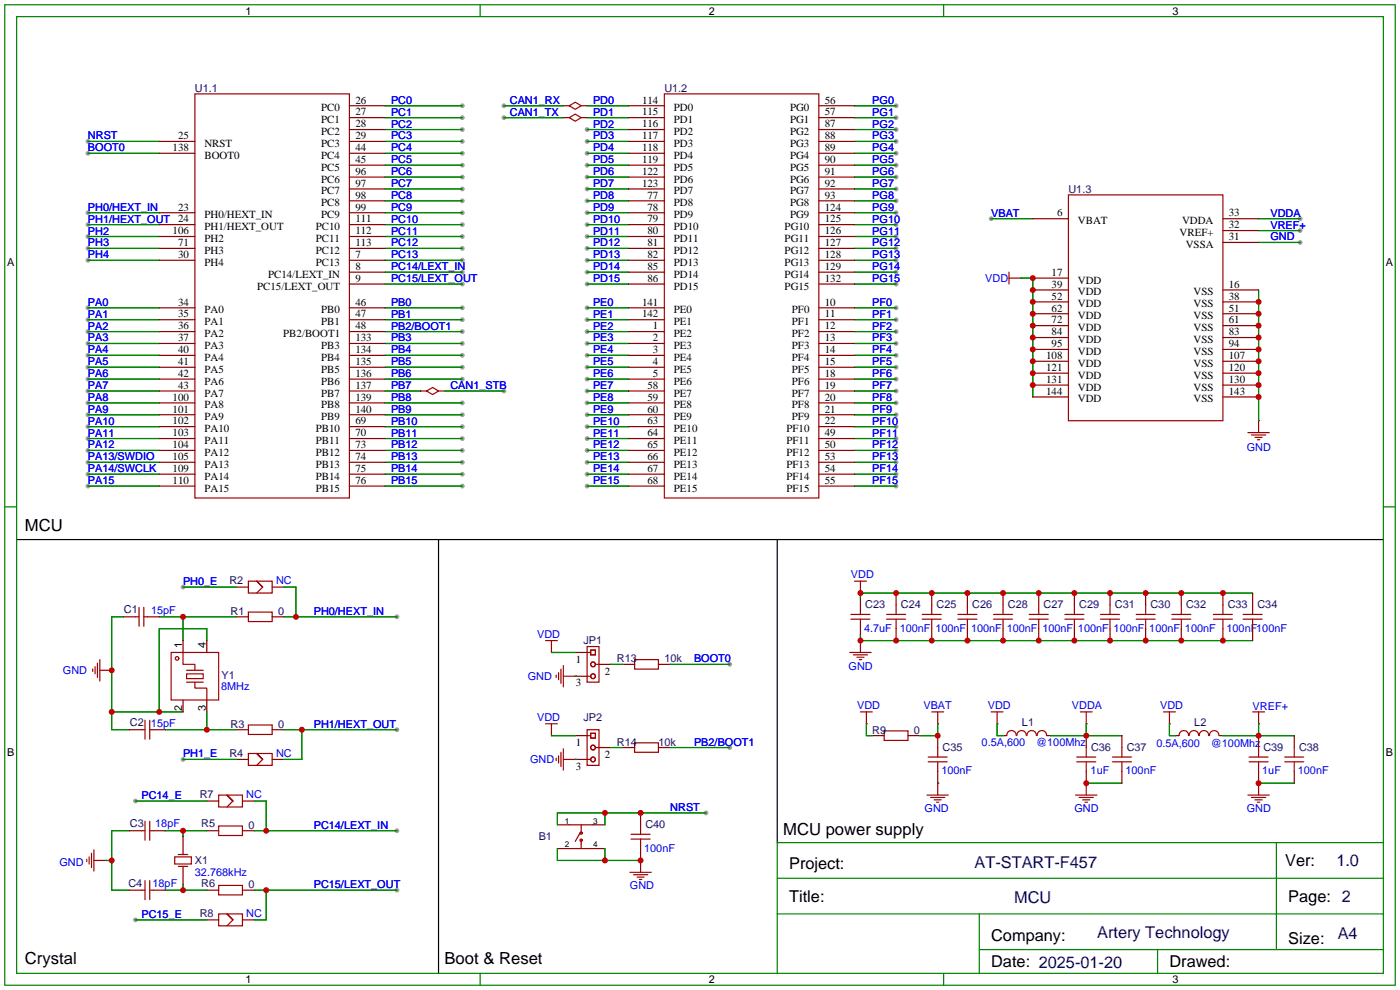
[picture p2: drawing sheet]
<svg xmlns="http://www.w3.org/2000/svg" width="299mm" height="212mm" viewBox="0 0 299 212" stroke-linecap="round" stroke-linejoin="round" font-family="sans-serif">
<g fill="#999">
<circle cx="18.8" cy="30.2" r=".51"/>
<circle cx="18.8" cy="32.8" r=".51"/>
<circle cx="18.8" cy="45.5" r=".51"/>
<circle cx="18.8" cy="48" r=".51"/>
<circle cx="18.8" cy="50.5" r=".51"/>
<circle cx="18.8" cy="53.1" r=".51"/>
<circle cx="18.8" cy="73.4" r=".51"/>
<circle cx="18.8" cy="70.9" r=".51"/>
<circle cx="18.8" cy="68.3" r=".51"/>
<circle cx="18.8" cy="65.8" r=".51"/>
<circle cx="18.8" cy="83.6" r=".51"/>
<circle cx="18.8" cy="81" r=".51"/>
<circle cx="18.8" cy="78.5" r=".51"/>
<circle cx="18.8" cy="75.9" r=".51"/>
<circle cx="18.8" cy="96.3" r=".51"/>
<circle cx="18.8" cy="98.8" r=".51"/>
<circle cx="18.8" cy="101.3" r=".51"/>
<circle cx="18.8" cy="103.9" r=".51"/>
<circle cx="18.8" cy="86.1" r=".51"/>
<circle cx="18.8" cy="88.6" r=".51"/>
<circle cx="18.8" cy="91.2" r=".51"/>
<circle cx="18.8" cy="93.7" r=".51"/>
<circle cx="98.8" cy="96.3" r=".51"/>
<circle cx="98.8" cy="98.8" r=".51"/>
<circle cx="98.8" cy="101.3" r=".51"/>
<circle cx="98.8" cy="103.9" r=".51"/>
<circle cx="98.8" cy="86.1" r=".51"/>
<circle cx="98.8" cy="88.6" r=".51"/>
<circle cx="98.8" cy="91.2" r=".51"/>
<circle cx="98.8" cy="93.7" r=".51"/>
<circle cx="98.8" cy="75.9" r=".51"/>
<circle cx="98.8" cy="78.5" r=".51"/>
<circle cx="98.8" cy="81" r=".51"/>
<circle cx="98.8" cy="65.8" r=".51"/>
<circle cx="98.8" cy="68.3" r=".51"/>
<circle cx="98.8" cy="70.9" r=".51"/>
<circle cx="98.8" cy="73.4" r=".51"/>
<circle cx="98.8" cy="53.1" r=".51"/>
<circle cx="98.8" cy="55.6" r=".51"/>
<circle cx="98.8" cy="58.2" r=".51"/>
<circle cx="98.8" cy="60.7" r=".51"/>
<circle cx="98.8" cy="42.9" r=".51"/>
<circle cx="98.8" cy="45.5" r=".51"/>
<circle cx="98.8" cy="48" r=".51"/>
<circle cx="98.8" cy="50.5" r=".51"/>
<circle cx="98.8" cy="32.8" r=".51"/>
<circle cx="98.8" cy="35.3" r=".51"/>
<circle cx="98.8" cy="37.8" r=".51"/>
<circle cx="98.8" cy="40.4" r=".51"/>
<circle cx="98.8" cy="22.6" r=".51"/>
<circle cx="98.8" cy="25.1" r=".51"/>
<circle cx="98.8" cy="27.7" r=".51"/>
<circle cx="98.8" cy="30.2" r=".51"/>
<circle cx="125.5" cy="32.8" r=".51"/>
<circle cx="125.5" cy="35.3" r=".51"/>
<circle cx="125.5" cy="37.8" r=".51"/>
<circle cx="125.5" cy="40.4" r=".51"/>
<circle cx="125.5" cy="27.7" r=".51"/>
<circle cx="125.5" cy="30.2" r=".51"/>
<circle cx="125.5" cy="53.1" r=".51"/>
<circle cx="125.5" cy="55.6" r=".51"/>
<circle cx="125.5" cy="58.2" r=".51"/>
<circle cx="125.5" cy="60.7" r=".51"/>
<circle cx="125.5" cy="42.9" r=".51"/>
<circle cx="125.5" cy="45.5" r=".51"/>
<circle cx="125.5" cy="48" r=".51"/>
<circle cx="125.5" cy="50.5" r=".51"/>
<circle cx="125.5" cy="75.9" r=".51"/>
<circle cx="125.5" cy="78.5" r=".51"/>
<circle cx="125.5" cy="81" r=".51"/>
<circle cx="125.5" cy="83.6" r=".51"/>
<circle cx="125.5" cy="65.8" r=".51"/>
<circle cx="125.5" cy="68.3" r=".51"/>
<circle cx="125.5" cy="70.9" r=".51"/>
<circle cx="125.5" cy="73.4" r=".51"/>
<circle cx="125.5" cy="96.3" r=".51"/>
<circle cx="125.5" cy="98.8" r=".51"/>
<circle cx="125.5" cy="101.3" r=".51"/>
<circle cx="125.5" cy="103.9" r=".51"/>
<circle cx="125.5" cy="86.1" r=".51"/>
<circle cx="125.5" cy="88.6" r=".51"/>
<circle cx="125.5" cy="91.2" r=".51"/>
<circle cx="125.5" cy="93.7" r=".51"/>
<circle cx="191.5" cy="50.5" r=".51"/>
<circle cx="191.5" cy="48" r=".51"/>
<circle cx="191.5" cy="45.5" r=".51"/>
<circle cx="191.5" cy="42.9" r=".51"/>
<circle cx="191.5" cy="60.7" r=".51"/>
<circle cx="191.5" cy="58.2" r=".51"/>
<circle cx="191.5" cy="55.6" r=".51"/>
<circle cx="191.5" cy="53.1" r=".51"/>
<circle cx="191.5" cy="30.2" r=".51"/>
<circle cx="191.5" cy="27.7" r=".51"/>
<circle cx="191.5" cy="25.1" r=".51"/>
<circle cx="191.5" cy="22.6" r=".51"/>
<circle cx="191.5" cy="40.4" r=".51"/>
<circle cx="191.5" cy="37.8" r=".51"/>
<circle cx="191.5" cy="35.3" r=".51"/>
<circle cx="191.5" cy="32.8" r=".51"/>
<circle cx="191.5" cy="93.7" r=".51"/>
<circle cx="191.5" cy="91.2" r=".51"/>
<circle cx="191.5" cy="88.6" r=".51"/>
<circle cx="191.5" cy="86.1" r=".51"/>
<circle cx="191.5" cy="103.9" r=".51"/>
<circle cx="191.5" cy="101.3" r=".51"/>
<circle cx="191.5" cy="98.8" r=".51"/>
<circle cx="191.5" cy="96.3" r=".51"/>
<circle cx="191.5" cy="73.4" r=".51"/>
<circle cx="191.5" cy="70.9" r=".51"/>
<circle cx="191.5" cy="68.3" r=".51"/>
<circle cx="191.5" cy="65.8" r=".51"/>
<circle cx="191.5" cy="83.6" r=".51"/>
<circle cx="191.5" cy="81" r=".51"/>
<circle cx="191.5" cy="78.5" r=".51"/>
<circle cx="191.5" cy="75.9" r=".51"/>
<circle cx="211.8" cy="46.7" r=".51"/>
<circle cx="277.9" cy="51.8" r=".51"/>
<circle cx="277.9" cy="49.3" r=".51"/>
<circle cx="277.9" cy="46.7" r=".51"/>
<circle cx="84.8" cy="131.8" r=".51"/>
<circle cx="84.8" cy="156" r=".51"/>
<circle cx="39.1" cy="125.5" r=".51"/>
<circle cx="39.1" cy="162.3" r=".51"/>
<circle cx="84.8" cy="177.5" r=".51"/>
<circle cx="84.8" cy="190.2" r=".51"/>
<circle cx="29" cy="171.2" r=".51"/>
<circle cx="29" cy="196.6" r=".51"/>
<circle cx="156" cy="142" r=".51"/>
<circle cx="156" cy="159.8" r=".51"/>
<circle cx="150.9" cy="173.7" r=".51"/>
<circle cx="18.8" cy="55.6" r=".51"/>
<circle cx="107.7" cy="83.6" r=".51"/>
<circle cx="107.7" cy="22.6" r=".51"/>
<circle cx="107.7" cy="25.1" r=".51"/>
</g>
<g fill="none" stroke="#a10000" stroke-width=".25">
<path d="M41.7 20.1h33v86.3h-33zM121.7 22.6l1.2-.8 1.3 .8-1.3 .8zM121.7 25.1l1.2-.7 1.3 .7-1.3 .8zM142 20.1h33v86.3h-33zM215.6 59.4h2.6M215.6 58.2v2.5M228.3 41.7h33.1v48.2h-33.1zM91.2 83.6l1.3-.8 1.2 .8-1.2 .7zM266.7 92.5h4.6M267.5 93h3M268.2 93.5h1.5M268.7 94h.5"/>
<path d="M269 89.9v2.6M29 131.8h.7M29.7 129.8v4.1M30.7 129.8v4.1M30.7 131.8h.8M36.6 139.4h10.1v10.2h-10.1zM39.1 139.4v2.6h2.6v1.3M53.1 124.2h5.1v2.5h-5.1zM53.1 130.8h5.1v2h-5.1zM56.1 125.5l-1.2-1.3 1.2 1.3M56.1 125.5l-1.2 1.2M116.6 136.9h2.5"/>
<path d="M117.9 136.9v2.5M125.5 138.2h2.5v7.6h-2.5zM125.5 139.4h.7M126.2 138.9h1.1v1.1h-1.1zM181.6 139.4h4.6M181.9 131.3h4M181.9 132.3h4M182.4 140h3M182.6 124.2h2.6M183.9 124.2v2.5M183.9 130.6v.7M183.9 132.3v.8"/>
<path d="M183.9 136.9v2.5M189.5 131.3h4M189.5 132.3h4M191.5 129.3v2M191.5 132.3v2.1M197.1 131.3h4.1M197.1 132.3h4.1M199.1 129.3v2M199.1 132.3v2.1M204.7 131.3h4.1M204.7 132.3h4.1M206.8 129.3v2"/>
<path d="M206.8 132.3v2.1M212.3 131.3h4.1M212.3 132.3h4.1M214.4 129.3v2M214.4 132.3v2.1M220 131.3h4M220 132.3h4M222 129.3v2M222 132.3v2.1M227.6 131.3h4M227.6 132.3h4M229.6 129.3v2"/>
<path d="M229.6 132.3v2.1M235.2 131.3h4.1M235.2 132.3h4.1M237.2 129.3v2M237.2 132.3v2.1M242.8 131.3h4.1M242.8 132.3h4.1M244.9 129.3v2M244.9 132.3v2.1M250.4 131.3h4.1M250.4 132.3h4.1M252.5 129.3v2"/>
<path d="M252.5 132.3v2.1M259.3 131.3h4.1M259.3 132.3h4.1M261.4 129.3v2M261.4 132.3v2.1M265.7 131.3h4M265.7 132.3h4M267.7 129.3v2M267.7 132.3v2.1M19.8 143v.5M20.3 142.5v1.5M20.8 141.7v3.1"/>
<path d="M21.3 143.3h2.6M21.3 141v4.5M30.2 156h.8M31 153.9v4.1M32 153.9v4.1M32 156h.8M39.9 144h3.5v1h-3.5zM39.9 143.3h3.5M39.9 145.8h3.5M41.7 145.8v1.3h2.5v2.5M53.1 154.9h5.1v2.1h-5.1zM116.6 154.7h2.5"/>
<path d="M117.9 154.7v2.5M118.9 144.3v.5M119.4 143.8v1.5M119.9 143v3.1M120.4 144.5h2.5M120.4 142.2v4.6M125.5 156h2.5v7.6h-2.5zM125.5 144.5h.7M125.5 157.2h.7M126.2 156.7h1.1v1h-1.1zM127.3 142h.7M127.3 159.8h.7"/>
<path d="M135.6 158.8h5.1v2h-5.1zM135.6 141h5.1v2h-5.1zM183.1 140.5h1.6M183.6 141h.5M183.9 152.1h2.5M185.2 152.1v2.6M189 156.2h5.1v2h-5.1zM199.1 152.1h2.6M200.4 152.1v2.6M200.4 159.8v2M211.8 152.1h2.6M213.1 152.1v2.6"/>
<path d="M215.2 157.2a1.01 1.01 0 0 1 1-1.1 1.01 1.01 0 0 1 1 1.1M217.3 157.2a1.01 1.01 0 0 1 1-1.1 1.01 1.01 0 0 1 1 1.1M219.5 157.2a1.01 1.01 0 0 1 1-1.1 1.01 1.01 0 0 1 1 1.1M221.7 157.2a1.01 1.01 0 0 1 1-1.1 1.01 1.01 0 0 1 1 1.1M230.9 152.1h2.5M232.2 152.1v2.6M232.2 159.8v2M239.8 159.8v2M248.7 152.1h2.5M249.9 152.1v2.6M252 157.2a1.01 1.01 0 0 1 1-1.1 1.01 1.01 0 0 1 1 1.1M254.2 157.2a1.01 1.01 0 0 1 1-1.1 1.01 1.01 0 0 1 1 1.1"/>
<path d="M256.3 157.2a1.01 1.01 0 0 1 1-1.1 1.01 1.01 0 0 1 1 1.1M258.5 157.2a1.01 1.01 0 0 1 1-1.1 1.01 1.01 0 0 1 1 1.1M267.7 152.1h2.6M269 152.1v2.6M269 159.8v2M276.6 159.8v2M30.2 177.5h.8M31 175.5v4.1M32 175.5v4.1M32 177.5h.8M46.7 176.5h5.1v2.1h-5.1zM46.7 169.9h5.1v2.6h-5.1z"/>
<path d="M49.8 171.2l-1.3-1.3 1.3 1.3M49.8 171.2l-1.3 1.3M53.1 161h5.1v2.6h-5.1zM56.1 162.3l-1.2-1.3 1.2 1.3M56.1 162.3l-1.2 1.3M118.9 162.1v.5M119.4 161.5v1.6M119.9 160.8v3M120.4 162.3h2.5M120.4 160v4.6M121.7 176.3h5M124 178.1l-1.1 1.7"/>
<path d="M124.2 176.3v1.8M124.2 179.6v1.8M125.5 162.3h.7M134.9 178.3h4M134.9 179.3h4M136.9 176.3v2M136.9 179.3v2.1M198.1 169.9h4.6M198.4 161.8h4M198.4 162.8h4M198.9 170.4h3M199.6 170.9h1.6"/>
<path d="M200.2 171.5h.5M200.4 162.8v2M200.4 167.4v2.5M229.9 169.9h4.5M230.1 161.8h4.1M230.1 162.8h4.1M230.6 170.4h3.1M231.4 170.9h1.5M231.9 171.5h.5M232.2 162.8v2M232.2 167.4v2.5M237.7 161.8h4.1"/>
<path d="M237.7 162.8h4.1M239.8 162.8v2M266.7 169.9h4.6M267 161.8h4M267 162.8h4M267.5 170.4h3M268.2 170.9h1.5M268.7 171.5h.5M269 162.8v2M269 167.4v2.5M274.6 161.8h4M274.6 162.8h4"/>
<path d="M276.6 162.8v2M18.5 183.6v.6M19 183.1v1.6M19.6 182.4v3M20.1 183.9h2.5M20.1 181.6v4.6M30.2 190.2h.8M31 188.2v4.1M32 188.2v4.1M32 190.2h.8M37.3 183.1h3.6v1.6h-3.6zM38.1 185.2h2"/>
<path d="M38.1 182.6h2M46.7 189.2h5.1v2.1h-5.1zM46.7 195.3h5.1v2.6h-5.1zM49.8 196.6l-1.3-1.3 1.3 1.3M49.8 196.6l-1.3 1.3M121.7 181.4h5M134.6 186.4h4.6M135.4 186.9h3M136.1 187.5h1.6M136.7 188h.5M136.9 183.9v2.5"/>
<circle cx="37.8" cy="140.7" r=".38"/>
<circle cx="126.7" cy="144.5" r=".51"/>
<circle cx="126.7" cy="142" r=".51"/>
<circle cx="126.7" cy="159.8" r=".51"/>
<circle cx="124.2" cy="178.1" r=".25"/>
<circle cx="124.2" cy="179.6" r=".25"/>
<circle cx="126.7" cy="162.3" r=".51"/>
</g>
<g fill="none" stroke="#870000" stroke-width=".25">
<path d="M34 30.2h7.7M34 32.8h7.7M74.7 22.6h7.6M74.7 25.1h7.6M74.7 27.7h7.6M74.7 30.2h7.6M74.7 32.8h7.6M74.7 35.3h7.6M74.7 37.8h7.6M120.4 22.6h1.3M120.4 25.1h1.3M124.2 22.6h1.3"/>
<path d="M124.2 25.1h1.3M134.4 22.6h7.6M134.4 25.1h7.6M134.4 27.7h7.6M134.4 30.2h7.6M134.4 32.8h7.6M134.4 35.3h7.6M134.4 37.8h7.6M175 22.6h7.6M175 25.1h7.6M175 27.7h7.6M175 30.2h7.6"/>
<path d="M175 32.8h7.6M175 35.3h7.6M175 37.8h7.6M34 55.6h7.7M34 45.5h7.7M34 48h7.7M34 50.5h7.7M34 53.1h7.7M74.7 55.6h7.6M74.7 58.2h7.6M74.7 45.5h7.6M74.7 42.9h7.6"/>
<path d="M74.7 40.4h7.6M74.7 48h7.6M74.7 50.5h7.6M74.7 53.1h7.6M134.4 55.6h7.6M134.4 58.2h7.6M134.4 45.5h7.6M134.4 42.9h7.6M134.4 40.4h7.6M134.4 48h7.6M134.4 50.5h7.6M134.4 53.1h7.6"/>
<path d="M175 55.6h7.6M175 58.2h7.6M175 45.5h7.6M175 42.9h7.6M175 40.4h7.6M175 48h7.6M175 50.5h7.6M175 53.1h7.6M218.2 59.4h.1M220.7 46.7h7.6M220.7 59.4h7.6M261.4 46.7h7.6"/>
<path d="M261.4 49.3h7.6M261.4 51.8h7.6M34 65.8h7.7M34 68.3h7.7M34 70.9h7.7M34 73.4h7.7M34 75.9h7.7M34 78.5h7.7M74.7 60.7h7.6M74.7 65.8h7.6M74.7 68.3h7.6M74.7 70.9h7.6"/>
<path d="M74.7 73.4h7.6M74.7 75.9h7.6M74.7 78.5h7.6M134.4 60.7h7.6M134.4 65.8h7.6M134.4 68.3h7.6M134.4 70.9h7.6M134.4 73.4h7.6M134.4 75.9h7.6M134.4 78.5h7.6M175 60.7h7.6M175 65.8h7.6"/>
<path d="M175 68.3h7.6M175 70.9h7.6M175 73.4h7.6M175 75.9h7.6M175 78.5h7.6M220.7 79.8h7.6M220.7 77.2h7.6M220.7 74.7h7.6M220.7 72.1h7.6M220.7 69.6h7.6M220.7 67.1h7.6M220.7 64.5h7.6"/>
<path d="M220.7 62h7.6M261.4 79.8h7.6M261.4 77.2h7.6M261.4 74.7h7.6M261.4 72.1h7.6M261.4 69.6h7.6M261.4 67.1h7.6M261.4 64.5h7.6M261.4 62h7.6M34 81h7.7M34 83.6h7.7M34 91.2h7.7"/>
<path d="M34 93.7h7.7M34 98.8h7.7M34 96.3h7.7M34 88.6h7.7M34 86.1h7.7M74.7 81h7.6M74.7 83.6h7.6M74.7 91.2h7.6M74.7 93.7h7.6M74.7 98.8h7.6M74.7 96.3h7.6M74.7 88.6h7.6"/>
<path d="M74.7 86.1h7.6M89.9 83.6h1.3M93.7 83.6h1.3M134.4 81h7.6M134.4 83.6h7.6M134.4 91.2h7.6M134.4 93.7h7.6M134.4 98.8h7.6M134.4 96.3h7.6M134.4 88.6h7.6M134.4 86.1h7.6M175 81h7.6"/>
<path d="M175 83.6h7.6M175 91.2h7.6M175 93.7h7.6M175 98.8h7.6M175 96.3h7.6M175 88.6h7.6M175 86.1h7.6M220.7 84.8h7.6M220.7 82.3h7.6M261.4 84.8h7.6M261.4 82.3h7.6M269 89.9h.1"/>
<path d="M34 103.9h7.7M34 101.3h7.7M74.7 103.9h7.6M74.7 101.3h7.6M134.4 103.9h7.6M134.4 101.3h7.6M175 103.9h7.6M175 101.3h7.6M26.4 131.8h2.6M31.5 131.8h2.5M39.1 136.9v2.5M44.2 136.9v2.5"/>
<path d="M50.5 125.5h2.6M50.5 131.8h2.6M58.2 125.5h2.5M58.2 131.8h2.5M117.9 139.4h.1M122.9 139.4h2.6M183.9 126.7h.1M183.9 136.9h.1M183.9 128v2.6M183.9 133.1v2.5M191.5 126.7v2.6M191.5 134.4v2.5"/>
<path d="M199.1 126.7v2.6M199.1 134.4v2.5M206.8 126.7v2.6M206.8 134.4v2.5M214.4 126.7v2.6M214.4 134.4v2.5M222 126.7v2.6M222 134.4v2.5M229.6 126.7v2.6M229.6 134.4v2.5M237.2 126.7v2.6M237.2 134.4v2.5"/>
<path d="M244.9 126.7v2.6M244.9 134.4v2.5M252.5 126.7v2.6M252.5 134.4v2.5M261.4 126.7v2.6M261.4 134.4v2.5M267.7 126.7v2.6M267.7 134.4v2.5M23.9 143.3h.1M27.7 156h2.5M32.8 156h2.5M39.1 149.6v2.5"/>
<path d="M44.2 149.6v2.5M50.5 156h2.6M58.2 156h2.5M117.9 157.2h.1M122.9 144.5h.1M122.9 144.5h2.6M122.9 157.2h2.6M128 142h2.6M128 159.8h2.6M133.1 142h2.5M133.1 159.8h2.5M140.7 142h2.6"/>
<path d="M140.7 159.8h2.6M185.2 154.7h.1M186.4 157.2h2.6M194.1 157.2h2.5M200.4 154.7h.1M200.4 157.2v2.6M213.1 154.7h.1M214.4 157.2h.7M223.8 157.2h.7M232.2 154.7h.1M232.2 157.2v2.6M239.8 157.2v2.6"/>
<path d="M249.9 154.7h.1M251.2 157.2h.8M260.6 157.2h.8M269 154.7h.1M269 157.2v2.6M276.6 157.2v2.6M27.7 177.5h2.5M32.8 177.5h2.5M39.1 178.8v3.8M44.2 177.5h2.5M44.2 171.2h2.5M50.5 162.3h2.6"/>
<path d="M51.8 177.5h2.6M51.8 171.2h2.6M58.2 162.3h2.5M119.1 176.3h2.6M122.9 162.3h.1M122.9 162.3h2.6M126.7 176.3h2.6M136.9 173.7v2.6M200.4 167.4h.1M200.4 164.8v2.6M232.2 167.4h.1M232.2 164.8v2.6"/>
<path d="M239.8 164.8v2.6M269 167.4h.1M269 164.8v2.6M276.6 164.8v2.6M22.6 183.9h.1M27.7 190.2h2.5M32.8 190.2h2.5M39.1 185.2v3.8M44.2 190.2h2.5M44.2 196.6h2.5M51.8 190.2h2.6M51.8 196.6h2.6"/>
<path d="M119.1 181.4h2.6M126.7 181.4h2.6M136.9 183.9h.1M136.9 181.4v2.5"/>
</g>
<path d="M3.6 115.3h292.1M93.7 115.3v92.7M166.1 115.3v64.8" fill="none" stroke="#000" stroke-width=".25"/>
<g fill="none" stroke="#008700" stroke-width=".25">
<path d="M18.8 30.2h15.2M18.8 32.8h15.2M82.3 30.2h16.5M82.3 32.8h16.5M82.3 35.3h16.5M82.3 37.8h16.5M82.3 22.6h16.5M82.3 25.1h16.5M82.3 27.7h16.5M107.7 22.6h12.7M107.7 25.1h12.7M125.5 30.2h8.9"/>
<path d="M125.5 32.8h8.9M125.5 35.3h8.9M125.5 37.8h8.9M125.5 22.6h8.9M125.5 25.1h8.9M125.5 27.7h8.9M182.6 30.2h8.9M182.6 32.8h8.9M182.6 35.3h8.9M182.6 37.8h8.9M182.6 22.6h8.9M182.6 25.1h8.9"/>
<path d="M182.6 27.7h8.9M18.8 45.5h15.2M18.8 48h15.2M18.8 50.5h15.2M18.8 53.1h15.2M18.8 55.6h15.2M82.3 45.5h16.5M82.3 48h16.5M82.3 50.5h16.5M82.3 53.1h16.5M82.3 55.6h16.5M82.3 58.2h16.5"/>
<path d="M82.3 42.9h16.5M82.3 40.4h16.5M125.5 45.5h8.9M125.5 48h8.9M125.5 50.5h8.9M125.5 53.1h8.9M125.5 55.6h8.9M125.5 58.2h8.9M125.5 42.9h8.9M125.5 40.4h8.9M182.6 45.5h8.9M182.6 48h8.9"/>
<path d="M182.6 50.5h8.9M182.6 53.1h8.9M182.6 55.6h8.9M182.6 58.2h8.9M182.6 42.9h8.9M182.6 40.4h8.9M211.8 46.7h8.9M218.2 59.4h2.5v25.4M269 46.7h8.9M269 51.8h8.9M269 49.3h8.9M18.8 73.4h15.2"/>
<path d="M18.8 70.9h15.2M18.8 68.3h15.2M18.8 65.8h15.2M18.8 78.5h15.2M18.8 75.9h15.2M82.3 73.4h16.5M82.3 70.9h16.5M82.3 68.3h16.5M82.3 65.8h16.5M82.3 78.5h16.5M82.3 75.9h16.5M82.3 60.7h16.5"/>
<path d="M125.5 73.4h8.9M125.5 70.9h8.9M125.5 68.3h8.9M125.5 65.8h8.9M125.5 78.5h8.9M125.5 75.9h8.9M125.5 60.7h8.9M182.6 73.4h8.9M182.6 70.9h8.9M182.6 68.3h8.9M182.6 65.8h8.9M182.6 78.5h8.9"/>
<path d="M182.6 75.9h8.9M182.6 60.7h8.9M269 62v27.9M18.8 83.6h15.2M18.8 81h15.2M18.8 96.3h15.2M18.8 98.8h15.2M18.8 86.1h15.2M18.8 88.6h15.2M18.8 91.2h15.2M18.8 93.7h15.2M82.3 83.6h7.6"/>
<path d="M82.3 81h16.5M82.3 96.3h16.5M82.3 98.8h16.5M82.3 86.1h16.5M82.3 88.6h16.5M82.3 91.2h16.5M82.3 93.7h16.5M95 83.6h12.7M125.5 83.6h8.9M125.5 81h8.9M125.5 96.3h8.9M125.5 98.8h8.9"/>
<path d="M125.5 86.1h8.9M125.5 88.6h8.9M125.5 91.2h8.9M125.5 93.7h8.9M182.6 83.6h8.9M182.6 81h8.9M182.6 96.3h8.9M182.6 98.8h8.9M182.6 86.1h8.9M182.6 88.6h8.9M182.6 91.2h8.9M182.6 93.7h8.9"/>
<path d="M18.8 101.3h15.2M18.8 103.9h15.2M82.3 101.3h16.5M82.3 103.9h16.5M125.5 101.3h8.9M125.5 103.9h8.9M182.6 101.3h8.9M182.6 103.9h8.9M26.4 131.8h-2.5v24.2h3.8M34 131.8h16.5M39.1 131.8v5.1M39.1 125.5h11.4"/>
<path d="M44.2 136.9v-2.5h-10.2v17.7M60.7 131.8h24.1M60.7 125.5h2.5v6.3M117.9 139.4h5M183.9 135.6v1.3h83.8M267.7 126.7h-83.8v1.3M23.9 152.1h15.2M35.3 156h15.2M44.2 152.1v3.9M60.7 156h24.1M64.5 156v6.3h-3.8M117.9 157.2h5"/>
<path d="M122.9 144.5h.1M130.6 142h2.5M130.6 159.8h2.5M143.3 142h12.7M143.3 159.8h12.7M185.2 154.7v2.5h1.2M200.4 154.7v2.5h-3.8M213.1 154.7v2.5h1.3M224.5 157.2h15.3M232.2 154.7v2.5M249.9 154.7v2.5h1.3M261.4 157.2h15.2"/>
<path d="M269 154.7v2.5M27.7 177.5h-3.8v12.7h3.8M29 171.2h15.2M35.3 177.5h8.9M39.1 177.5v1.3M39.1 162.3h11.4M54.4 177.5h30.4M54.4 171.2h2.5v6.3M122.9 162.3h.1M129.3 173.7v2.6M150.9 173.7h-31.8v2.6M200.4 167.4h.1"/>
<path d="M232.2 167.4h7.6M269 167.4h7.6M22.6 183.9h1.3M29 196.6h15.2M35.3 190.2h8.9M39.1 189v1.2M54.4 190.2h30.4M56.9 190.2v6.4h-2.5M119.1 181.4v2.5h17.8M129.3 181.4v2.5"/>
</g>
<g fill="none" stroke="#008000" stroke-width=".25">
<path d="M1 1h297.2v209.6h-297.2zM3.6 3.6h292.1v204.4h-292.1zM102.6 1v2.6M201.7 1v2.6M1 108.3h2.6M295.7 108.3h2.5M209.3 195.3v12.7M272.8 180.1v22.8M295.7 195.3h-129.6v12.7M295.7 187.7h-129.6v7.6M295.7 180.1h-129.6v7.6M102.6 208v2.6"/>
<path d="M201.7 208v2.6M209.3 202.9h86.4M247.4 202.9v5.1"/>
</g>
<g fill="#c00">
<circle cx="183.9" cy="126.7" r=".63"/>
<circle cx="191.5" cy="126.7" r=".63"/>
<circle cx="199.1" cy="126.7" r=".63"/>
<circle cx="206.8" cy="126.7" r=".63"/>
<circle cx="214.4" cy="126.7" r=".63"/>
<circle cx="222" cy="126.7" r=".63"/>
<circle cx="229.6" cy="126.7" r=".63"/>
<circle cx="237.2" cy="126.7" r=".63"/>
<circle cx="244.9" cy="126.7" r=".63"/>
<circle cx="252.5" cy="126.7" r=".63"/>
<circle cx="261.4" cy="126.7" r=".63"/>
<circle cx="183.9" cy="136.9" r=".63"/>
<circle cx="191.5" cy="136.9" r=".63"/>
<circle cx="199.1" cy="136.9" r=".63"/>
<circle cx="206.8" cy="136.9" r=".63"/>
<circle cx="214.4" cy="136.9" r=".63"/>
<circle cx="222" cy="136.9" r=".63"/>
<circle cx="229.6" cy="136.9" r=".63"/>
<circle cx="237.2" cy="136.9" r=".63"/>
<circle cx="244.9" cy="136.9" r=".63"/>
<circle cx="252.5" cy="136.9" r=".63"/>
<circle cx="261.4" cy="136.9" r=".63"/>
<circle cx="220.7" cy="59.4" r=".63"/>
<circle cx="220.7" cy="62" r=".63"/>
<circle cx="220.7" cy="64.5" r=".63"/>
<circle cx="220.7" cy="67.1" r=".63"/>
<circle cx="220.7" cy="69.6" r=".63"/>
<circle cx="220.7" cy="72.1" r=".63"/>
<circle cx="220.7" cy="74.7" r=".63"/>
<circle cx="220.7" cy="77.2" r=".63"/>
<circle cx="220.7" cy="79.8" r=".63"/>
<circle cx="220.7" cy="82.3" r=".63"/>
<circle cx="269" cy="84.8" r=".63"/>
<circle cx="269" cy="82.3" r=".63"/>
<circle cx="269" cy="79.8" r=".63"/>
<circle cx="269" cy="77.2" r=".63"/>
<circle cx="269" cy="74.7" r=".63"/>
<circle cx="269" cy="72.1" r=".63"/>
<circle cx="269" cy="69.6" r=".63"/>
<circle cx="269" cy="67.1" r=".63"/>
<circle cx="269" cy="64.5" r=".63"/>
<circle cx="39.1" cy="131.8" r=".63"/>
<circle cx="44.2" cy="156" r=".63"/>
<circle cx="23.9" cy="143.3" r=".63"/>
<circle cx="23.9" cy="152.1" r=".63"/>
<circle cx="34" cy="152.1" r=".63"/>
<circle cx="63.2" cy="131.8" r=".63"/>
<circle cx="64.5" cy="156" r=".63"/>
<circle cx="39.1" cy="177.5" r=".63"/>
<circle cx="39.1" cy="190.2" r=".63"/>
<circle cx="23.9" cy="183.9" r=".63"/>
<circle cx="56.9" cy="177.5" r=".63"/>
<circle cx="56.9" cy="190.2" r=".63"/>
<circle cx="200.4" cy="157.2" r=".63"/>
<circle cx="232.2" cy="167.4" r=".63"/>
<circle cx="269" cy="167.4" r=".63"/>
<circle cx="129.3" cy="183.9" r=".63"/>
<circle cx="136.9" cy="183.9" r=".63"/>
<circle cx="136.9" cy="173.7" r=".63"/>
<circle cx="129.3" cy="173.7" r=".63"/>
<circle cx="232.2" cy="157.2" r=".63"/>
<circle cx="269" cy="157.2" r=".63"/>
</g>
<g font-size="3.6">
<text x="5.3" y="113.4">MCU</text>
<text x="167.4" y="178.4">MCU power supply</text>
<text x="5.3" y="206.1">Crystal</text>
<text x="95" y="206.1">Boot &amp; Reset</text>
</g>
<g font-size="3.5">
<text x="168.7" y="185.8">Project:</text>
<text x="274.7" y="185.2">Ver:</text>
<text x="168.7" y="192.8">Title:</text>
<text x="275.3" y="192.8">Page: 2</text>
<text x="211.8" y="201">Company:</text>
<text x="275.3" y="201.7">Size:</text>
<text x="211.8" y="206.8">Date: 2025-01-20</text>
<text x="249.9" y="206.8">Drawed:</text>
</g>
<g font-size="3.5" fill="#000080">
<text x="208.3" y="185.5">AT-START-F457</text>
<text x="285.6" y="185.2">1.0</text>
<text x="216.8" y="193">MCU</text>
<text x="234.5" y="200.4">Artery Technology</text>
<text x="285.9" y="200.7">A4</text>
</g>
<g font-size="2.3">
<text x="52.4" y="3.1">1</text>
<text x="151.5" y="3.1">2</text>
<text x="250.6" y="3.1">3</text>
<text x="68.7" y="23.8">PC0</text>
<text x="75.9" y="22.1">26</text>
<text x="137.2" y="22.1">114</text>
<text x="144" y="23.8">PD0</text>
<text x="168.9" y="23.8">PG0</text>
<text x="176.3" y="22.1">56</text>
<text x="38.1" y="29.7">25</text>
<text x="68.7" y="26.3">PC1</text>
<text x="68.7" y="28.9">PC2</text>
<text x="75.9" y="24.7">27</text>
<text x="75.9" y="27.2">28</text>
<text x="75.9" y="29.7">29</text>
<text x="137.2" y="24.7">115</text>
<text x="137.2" y="27.2">116</text>
<text x="137.2" y="29.7">117</text>
<text x="144" y="26.3">PD1</text>
<text x="144" y="28.9">PD2</text>
<text x="168.9" y="26.3">PG1</text>
<text x="168.9" y="28.9">PG2</text>
<text x="176.3" y="24.7">57</text>
<text x="176.3" y="27.2">87</text>
<text x="176.3" y="29.7">88</text>
<text x="36.9" y="32.3">138</text>
<text x="43.7" y="31.4">NRST</text>
<text x="43.7" y="33.9">BOOT0</text>
<text x="68.7" y="31.4">PC3</text>
<text x="68.7" y="33.9">PC4</text>
<text x="75.9" y="32.3">44</text>
<text x="75.9" y="34.8">45</text>
<text x="137.2" y="32.3">118</text>
<text x="137.2" y="34.8">119</text>
<text x="144" y="31.4">PD3</text>
<text x="144" y="33.9">PD4</text>
<text x="168.9" y="31.4">PG3</text>
<text x="168.9" y="33.9">PG4</text>
<text x="176.3" y="32.3">89</text>
<text x="176.3" y="34.8">90</text>
<text x="68.7" y="36.5">PC5</text>
<text x="68.7" y="41.6">PC7</text>
<text x="68.7" y="39">PC6</text>
<text x="75.9" y="39.9">97</text>
<text x="75.9" y="37.4">96</text>
<text x="137.2" y="37.4">122</text>
<text x="137.2" y="39.9">123</text>
<text x="144" y="36.5">PD5</text>
<text x="144" y="39">PD6</text>
<text x="144" y="41.6">PD7</text>
<text x="168.9" y="36.5">PG5</text>
<text x="168.9" y="39">PG6</text>
<text x="168.9" y="41.6">PG7</text>
<text x="176.3" y="37.4">91</text>
<text x="176.3" y="39.9">92</text>
<text x="38.1" y="45">23</text>
<text x="38.1" y="47.5">24</text>
<text x="43.7" y="46.6">PH0/HEXT_IN</text>
<text x="68.7" y="46.6">PC9</text>
<text x="68.7" y="44.1">PC8</text>
<text x="75.9" y="45">99</text>
<text x="75.9" y="42.4">98</text>
<text x="75.9" y="47.5">111</text>
<text x="138.4" y="47.5">79</text>
<text x="138.4" y="45">78</text>
<text x="138.4" y="42.4">77</text>
<text x="144" y="46.6">PD9</text>
<text x="144" y="44.1">PD8</text>
<text x="168.9" y="44.1">PG8</text>
<text x="168.9" y="46.6">PG9</text>
<text x="176.3" y="42.4">93</text>
<text x="176.3" y="45">124</text>
<text x="176.3" y="47.5">125</text>
<text x="225.9" y="46.3">6</text>
<text x="230.4" y="47.9">VBAT</text>
<text x="252.6" y="47.9">VDDA</text>
<text x="262.6" y="46.3">33</text>
<text x="36.9" y="50.1">106</text>
<text x="38.1" y="52.6">71</text>
<text x="43.7" y="49.2">PH1/HEXT_OUT</text>
<text x="43.7" y="51.7">PH2</text>
<text x="67.5" y="49.2">PC10</text>
<text x="67.5" y="51.7">PC11</text>
<text x="75.9" y="50.1">112</text>
<text x="75.9" y="52.6">113</text>
<text x="138.4" y="52.6">81</text>
<text x="138.4" y="50.1">80</text>
<text x="144" y="51.7">PD11</text>
<text x="144" y="49.2">PD10</text>
<text x="167.7" y="49.2">PG10</text>
<text x="167.7" y="51.7">PG11</text>
<text x="176.3" y="50.1">126</text>
<text x="176.3" y="52.6">127</text>
<text x="252.1" y="50.5">VREF+</text>
<text x="253.4" y="53">VSSA</text>
<text x="262.6" y="48.8">32</text>
<text x="262.6" y="51.3">31</text>
<text x="1.5" y="56.8">A</text>
<text x="38.1" y="55.1">30</text>
<text x="43.7" y="54.3">PH3</text>
<text x="43.7" y="56.8">PH4</text>
<text x="57.3" y="59.3">PC14/LEXT_IN</text>
<text x="67.5" y="56.8">PC13</text>
<text x="67.5" y="54.3">PC12</text>
<text x="75.9" y="55.1">7</text>
<text x="75.9" y="57.7">8</text>
<text x="138.4" y="55.1">82</text>
<text x="138.4" y="57.7">85</text>
<text x="144" y="56.8">PD13</text>
<text x="144" y="54.3">PD12</text>
<text x="144" y="59.3">PD14</text>
<text x="167.7" y="54.3">PG12</text>
<text x="167.7" y="56.8">PG13</text>
<text x="167.7" y="59.3">PG14</text>
<text x="176.3" y="55.1">128</text>
<text x="176.3" y="57.7">129</text>
<text x="224.7" y="59">17</text>
<text x="296.1" y="56.8">A</text>
<text x="38.1" y="65.3">34</text>
<text x="55" y="61.9">PC15/LEXT_OUT</text>
<text x="75.9" y="60.2">9</text>
<text x="75.9" y="65.3">46</text>
<text x="137.2" y="65.3">141</text>
<text x="138.4" y="60.2">86</text>
<text x="144" y="61.9">PD15</text>
<text x="167.7" y="61.9">PG15</text>
<text x="176.3" y="65.3">10</text>
<text x="176.3" y="60.2">132</text>
<text x="224.7" y="64">52</text>
<text x="224.7" y="61.5">39</text>
<text x="230.4" y="65.7">VDD</text>
<text x="230.4" y="63.2">VDD</text>
<text x="230.4" y="60.6">VDD</text>
<text x="255.1" y="65.7">VSS</text>
<text x="255.1" y="63.2">VSS</text>
<text x="262.6" y="64">38</text>
<text x="262.6" y="61.5">16</text>
<text x="38.1" y="67.8">35</text>
<text x="38.1" y="70.4">36</text>
<text x="43.7" y="67">PA0</text>
<text x="43.7" y="69.5">PA1</text>
<text x="68.7" y="67">PB0</text>
<text x="68.7" y="69.5">PB1</text>
<text x="75.9" y="67.8">47</text>
<text x="75.9" y="70.4">48</text>
<text x="137.2" y="67.8">142</text>
<text x="139.6" y="70.4">1</text>
<text x="144" y="67">PE0</text>
<text x="144" y="69.5">PE1</text>
<text x="169.2" y="67">PF0</text>
<text x="169.2" y="69.5">PF1</text>
<text x="176.3" y="67.8">11</text>
<text x="176.3" y="70.4">12</text>
<text x="224.7" y="71.7">84</text>
<text x="224.7" y="69.1">72</text>
<text x="224.7" y="66.6">62</text>
<text x="230.4" y="70.8">VDD</text>
<text x="230.4" y="68.2">VDD</text>
<text x="255.1" y="70.8">VSS</text>
<text x="255.1" y="68.2">VSS</text>
<text x="262.6" y="71.7">83</text>
<text x="262.6" y="69.1">61</text>
<text x="262.6" y="66.6">51</text>
<text x="38.1" y="72.9">37</text>
<text x="38.1" y="75.5">40</text>
<text x="43.7" y="72">PA2</text>
<text x="43.7" y="74.6">PA3</text>
<text x="43.7" y="77.1">PA4</text>
<text x="60.5" y="72">PB2/BOOT1</text>
<text x="68.7" y="74.6">PB3</text>
<text x="68.7" y="77.1">PB4</text>
<text x="75.9" y="72.9">133</text>
<text x="75.9" y="75.5">134</text>
<text x="139.6" y="72.9">2</text>
<text x="139.6" y="75.5">3</text>
<text x="144" y="72">PE2</text>
<text x="144" y="74.6">PE3</text>
<text x="144" y="77.1">PE4</text>
<text x="169.2" y="72">PF2</text>
<text x="169.2" y="74.6">PF3</text>
<text x="169.2" y="77.1">PF4</text>
<text x="176.3" y="72.9">13</text>
<text x="176.3" y="75.5">14</text>
<text x="223.6" y="76.7">108</text>
<text x="224.7" y="74.2">95</text>
<text x="230.4" y="75.9">VDD</text>
<text x="230.4" y="73.3">VDD</text>
<text x="255.1" y="75.9">VSS</text>
<text x="255.1" y="73.3">VSS</text>
<text x="262.6" y="76.7">107</text>
<text x="262.6" y="74.2">94</text>
<text x="38.1" y="78">41</text>
<text x="38.1" y="80.5">42</text>
<text x="38.1" y="83.1">43</text>
<text x="43.7" y="79.7">PA5</text>
<text x="43.7" y="82.2">PA6</text>
<text x="68.7" y="79.7">PB5</text>
<text x="68.7" y="82.2">PB6</text>
<text x="75.9" y="78">135</text>
<text x="75.9" y="80.5">136</text>
<text x="75.9" y="83.1">137</text>
<text x="138.4" y="83.1">58</text>
<text x="139.6" y="78">4</text>
<text x="139.6" y="80.5">5</text>
<text x="144" y="79.7">PE5</text>
<text x="144" y="82.2">PE6</text>
<text x="169.2" y="79.7">PF5</text>
<text x="169.2" y="82.2">PF6</text>
<text x="176.3" y="78">15</text>
<text x="176.3" y="80.5">18</text>
<text x="176.3" y="83.1">19</text>
<text x="223.6" y="81.8">131</text>
<text x="223.6" y="79.3">121</text>
<text x="230.4" y="83.5">VDD</text>
<text x="230.4" y="80.9">VDD</text>
<text x="230.4" y="78.4">VDD</text>
<text x="255.1" y="83.5">VSS</text>
<text x="255.1" y="80.9">VSS</text>
<text x="255.1" y="78.4">VSS</text>
<text x="262.6" y="81.8">130</text>
<text x="262.6" y="79.3">120</text>
<text x="36.9" y="88.2">101</text>
<text x="36.9" y="85.6">100</text>
<text x="43.7" y="84.7">PA7</text>
<text x="43.7" y="89.8">PA9</text>
<text x="43.7" y="87.3">PA8</text>
<text x="68.7" y="84.7">PB7</text>
<text x="68.7" y="87.3">PB8</text>
<text x="68.7" y="89.8">PB9</text>
<text x="75.9" y="85.6">139</text>
<text x="75.9" y="88.2">140</text>
<text x="138.4" y="85.6">59</text>
<text x="138.4" y="88.2">60</text>
<text x="144" y="84.7">PE7</text>
<text x="144" y="87.3">PE8</text>
<text x="144" y="89.8">PE9</text>
<text x="169.2" y="84.7">PF7</text>
<text x="169.2" y="87.3">PF8</text>
<text x="169.2" y="89.8">PF9</text>
<text x="176.3" y="85.6">20</text>
<text x="176.3" y="88.2">21</text>
<text x="223.6" y="84.4">144</text>
<text x="230.4" y="86">VDD</text>
<text x="255.1" y="86">VSS</text>
<text x="262.6" y="84.4">143</text>
<text x="36.9" y="95.8">104</text>
<text x="36.9" y="93.2">103</text>
<text x="36.9" y="90.7">102</text>
<text x="43.7" y="94.9">PA11</text>
<text x="43.7" y="92.4">PA10</text>
<text x="67.5" y="92.4">PB10</text>
<text x="67.5" y="94.9">PB11</text>
<text x="75.9" y="90.7">69</text>
<text x="75.9" y="93.2">70</text>
<text x="75.9" y="95.8">73</text>
<text x="138.4" y="90.7">63</text>
<text x="138.4" y="93.2">64</text>
<text x="138.4" y="95.8">65</text>
<text x="144" y="92.4">PE10</text>
<text x="144" y="94.9">PE11</text>
<text x="168.1" y="92.4">PF10</text>
<text x="168.1" y="94.9">PF11</text>
<text x="176.3" y="90.7">22</text>
<text x="176.3" y="93.2">49</text>
<text x="176.3" y="95.8">50</text>
<text x="36.9" y="98.3">105</text>
<text x="36.9" y="100.9">109</text>
<text x="43.7" y="100">PA13</text>
<text x="43.7" y="97.4">PA12</text>
<text x="67.5" y="100">PB13</text>
<text x="67.5" y="97.4">PB12</text>
<text x="75.9" y="100.9">75</text>
<text x="75.9" y="98.3">74</text>
<text x="138.4" y="98.3">66</text>
<text x="138.4" y="100.9">67</text>
<text x="144" y="97.4">PE12</text>
<text x="144" y="100">PE13</text>
<text x="168.1" y="97.4">PF12</text>
<text x="168.1" y="100">PF13</text>
<text x="176.3" y="98.3">53</text>
<text x="176.3" y="100.9">54</text>
<text x="36.9" y="103.4">110</text>
<text x="43.7" y="102.5">PA14</text>
<text x="43.7" y="105.1">PA15</text>
<text x="67.5" y="105.1">PB15</text>
<text x="67.5" y="102.5">PB14</text>
<text x="75.9" y="103.4">76</text>
<text x="138.4" y="103.4">68</text>
<text x="144" y="102.5">PE14</text>
<text x="144" y="105.1">PE15</text>
<text x="168.1" y="102.5">PF14</text>
<text x="168.1" y="105.1">PF15</text>
<text x="176.3" y="103.4">55</text>
<text x="38.9" y="138.4" transform="rotate(-90 38.9 138.4)">1</text>
<text x="44" y="138.4" transform="rotate(-90 44 138.4)">4</text>
<text x="123" y="141.6">1</text>
<text x="123" y="146.7">3</text>
<text x="129.3" y="144.2">2</text>
<text x="38.9" y="151.9" transform="rotate(-90 38.9 151.9)">2</text>
<text x="44" y="151.9" transform="rotate(-90 44 151.9)">3</text>
<text x="1.5" y="161.6">B</text>
<text x="123" y="159.4">1</text>
<text x="129.3" y="161.9">2</text>
<text x="296.1" y="161.6">B</text>
<text x="123" y="164.5">3</text>
<text x="52.4" y="210.1">1</text>
<text x="151.5" y="210.1">2</text>
<text x="250.6" y="210.1">3</text>
</g>
<g font-size="2.3" fill="#000080">
<text x="41.7" y="19.6">U1.1</text>
<text x="142" y="19.6">U1.2</text>
<text x="228.3" y="41.2">U1.3</text>
<text x="49" y="124.9">R2</text>
<text x="26.5" y="131.1">C1</text>
<text x="49.3" y="131.4">R1</text>
<text x="59.4" y="131.4">0</text>
<text x="184.9" y="129.9">C23</text>
<text x="192.5" y="129.9">C24</text>
<text x="200.2" y="129.9">C25</text>
<text x="207.8" y="129.9">C26</text>
<text x="215.4" y="129.9">C28</text>
<text x="223" y="129.9">C27</text>
<text x="230.6" y="129.9">C29</text>
<text x="238.3" y="129.9">C31</text>
<text x="245.9" y="129.9">C30</text>
<text x="253.5" y="129.9">C32</text>
<text x="262.4" y="129.9">C33</text>
<text x="268.7" y="129.9">C34</text>
<text x="124.7" y="137.6">JP1</text>
<text x="131.8" y="141.6">R13</text>
<text x="142" y="141.6">10k</text>
<text x="47.4" y="145.2">Y1</text>
<text x="27.8" y="155.2">C2</text>
<text x="49.3" y="155.5">R3</text>
<text x="59.4" y="155.5">0</text>
<text x="124.7" y="154.1">JP2</text>
<text x="218.4" y="155.2">L1</text>
<text x="255.2" y="155.2">L2</text>
<text x="49" y="161.7">R4</text>
<text x="131.8" y="159.3">R14</text>
<text x="140.7" y="159.3">10k</text>
<text x="186.4" y="156.8">R9</text>
<text x="195.3" y="156.8">0</text>
<text x="201.4" y="160.4">C35</text>
<text x="233.2" y="160.4">C36</text>
<text x="240.8" y="160.4">C37</text>
<text x="270" y="160.4">C39</text>
<text x="277.6" y="160.4">C38</text>
<text x="42.7" y="170.6">R7</text>
<text x="27.8" y="176.8">C3</text>
<text x="43" y="176.8">R5</text>
<text x="53.1" y="177.1">0</text>
<text x="115.1" y="179.5">B1</text>
<text x="137.9" y="176.9">C40</text>
<text x="41.7" y="184.7">X1</text>
<text x="27.4" y="189.7">C4</text>
<text x="43" y="189.5">R6</text>
<text x="53.1" y="189.8">0</text>
<text x="42.7" y="196">R8</text>
</g>
<g font-size="2.3" fill="#00f">
<text x="83.6" y="22.2">PC0</text>
<text x="109" y="22.2">CAN1_RX</text>
<text x="126.7" y="22.2">PD0</text>
<text x="186.4" y="22.2">PG0</text>
<text x="18.8" y="29.8">NRST</text>
<text x="83.6" y="24.7">PC1</text>
<text x="83.6" y="27.3">PC2</text>
<text x="83.6" y="29.8">PC3</text>
<text x="109" y="24.7">CAN1_TX</text>
<text x="126.7" y="24.7">PD1</text>
<text x="126.7" y="27.3">PD2</text>
<text x="126.7" y="29.8">PD3</text>
<text x="186.4" y="29.8">PG3</text>
<text x="186.4" y="27.3">PG2</text>
<text x="186.4" y="24.7">PG1</text>
<text x="18.8" y="32.3">BOOT0</text>
<text x="83.6" y="32.3">PC4</text>
<text x="83.6" y="34.9">PC5</text>
<text x="126.7" y="32.3">PD4</text>
<text x="126.7" y="34.9">PD5</text>
<text x="186.4" y="34.9">PG5</text>
<text x="186.4" y="32.3">PG4</text>
<text x="83.6" y="37.4">PC6</text>
<text x="83.6" y="40">PC7</text>
<text x="126.7" y="37.4">PD6</text>
<text x="126.7" y="40">PD7</text>
<text x="186.4" y="40">PG7</text>
<text x="186.4" y="37.4">PG6</text>
<text x="18.8" y="45">PH0/HEXT_IN</text>
<text x="18.8" y="47.6">PH1/HEXT_OUT</text>
<text x="83.6" y="42.5">PC8</text>
<text x="83.6" y="45">PC9</text>
<text x="83.6" y="47.6">PC10</text>
<text x="126.7" y="42.5">PD8</text>
<text x="126.7" y="45">PD9</text>
<text x="126.7" y="47.6">PD10</text>
<text x="186.4" y="47.6">PG10</text>
<text x="186.4" y="45">PG9</text>
<text x="186.4" y="42.5">PG8</text>
<text x="211.8" y="46.3">VBAT</text>
<text x="271.5" y="46.3">VDDA</text>
<text x="18.8" y="50.1">PH2</text>
<text x="18.8" y="52.7">PH3</text>
<text x="83.6" y="52.7">PC12</text>
<text x="83.6" y="50.1">PC11</text>
<text x="126.7" y="52.7">PD12</text>
<text x="126.7" y="50.1">PD11</text>
<text x="186.4" y="50.1">PG11</text>
<text x="186.4" y="52.7">PG12</text>
<text x="271.5" y="51.4">GND</text>
<text x="271.5" y="48.9">VREF+</text>
<text x="18.8" y="55.2">PH4</text>
<text x="83.6" y="55.2">PC13</text>
<text x="83.6" y="57.7">PC14/LEXT_IN</text>
<text x="126.7" y="55.2">PD13</text>
<text x="126.7" y="57.7">PD14</text>
<text x="186.4" y="57.7">PG14</text>
<text x="186.4" y="55.2">PG13</text>
<text x="18.8" y="65.4">PA0</text>
<text x="83.6" y="65.4">PB0</text>
<text x="83.6" y="60.3">PC15/LEXT_OUT</text>
<text x="126.7" y="60.3">PD15</text>
<text x="126.7" y="65.4">PE0</text>
<text x="186.4" y="60.3">PG15</text>
<text x="186.4" y="65.4">PF0</text>
<text x="210.6" y="60.3">VDD</text>
<text x="18.8" y="70.4">PA2</text>
<text x="18.8" y="67.9">PA1</text>
<text x="83.6" y="67.9">PB1</text>
<text x="83.6" y="70.4">PB2/BOOT1</text>
<text x="126.7" y="67.9">PE1</text>
<text x="126.7" y="70.4">PE2</text>
<text x="186.4" y="70.4">PF2</text>
<text x="186.4" y="67.9">PF1</text>
<text x="18.8" y="73">PA3</text>
<text x="18.8" y="75.5">PA4</text>
<text x="83.6" y="75.5">PB4</text>
<text x="83.6" y="73">PB3</text>
<text x="126.7" y="75.5">PE4</text>
<text x="126.7" y="73">PE3</text>
<text x="186.4" y="73">PF3</text>
<text x="186.4" y="75.5">PF4</text>
<text x="18.8" y="83.1">PA7</text>
<text x="18.8" y="80.6">PA6</text>
<text x="18.8" y="78.1">PA5</text>
<text x="83.6" y="78.1">PB5</text>
<text x="83.6" y="80.6">PB6</text>
<text x="83.6" y="83.1">PB7</text>
<text x="96.3" y="83.1">CAN1_STB</text>
<text x="126.7" y="78.1">PE5</text>
<text x="126.7" y="80.6">PE6</text>
<text x="126.7" y="83.1">PE7</text>
<text x="186.4" y="83.1">PF7</text>
<text x="186.4" y="80.6">PF6</text>
<text x="186.4" y="78.1">PF5</text>
<text x="18.8" y="85.7">PA8</text>
<text x="18.8" y="88.2">PA9</text>
<text x="83.6" y="85.7">PB8</text>
<text x="83.6" y="88.2">PB9</text>
<text x="126.7" y="85.7">PE8</text>
<text x="126.7" y="88.2">PE9</text>
<text x="186.4" y="88.2">PF9</text>
<text x="186.4" y="85.7">PF8</text>
<text x="18.8" y="95.8">PA12</text>
<text x="18.8" y="90.8">PA10</text>
<text x="18.8" y="93.3">PA11</text>
<text x="83.6" y="95.8">PB12</text>
<text x="83.6" y="90.8">PB10</text>
<text x="83.6" y="93.3">PB11</text>
<text x="126.7" y="95.8">PE12</text>
<text x="126.7" y="90.8">PE10</text>
<text x="126.7" y="93.3">PE11</text>
<text x="186.4" y="93.3">PF11</text>
<text x="186.4" y="90.8">PF10</text>
<text x="186.4" y="95.8">PF12</text>
<text x="18.8" y="98.4">PA13/SWDIO</text>
<text x="18.8" y="100.9">PA14/SWCLK</text>
<text x="83.6" y="98.4">PB13</text>
<text x="83.6" y="100.9">PB14</text>
<text x="126.7" y="98.4">PE13</text>
<text x="126.7" y="100.9">PE14</text>
<text x="186.4" y="100.9">PF14</text>
<text x="186.4" y="98.4">PF13</text>
<text x="266.4" y="96.4">GND</text>
<text x="18.8" y="103.5">PA15</text>
<text x="83.6" y="103.5">PB15</text>
<text x="126.7" y="103.5">PE15</text>
<text x="186.4" y="103.5">PF15</text>
<text x="39.1" y="125.1">PH0_E</text>
<text x="59" y="124.9">NC</text>
<text x="181.9" y="123.6">VDD</text>
<text x="32.3" y="131.2">15pF</text>
<text x="67.1" y="131.4">PH0/HEXT_IN</text>
<text x="114.8" y="136.4">VDD</text>
<text x="184.7" y="135">4.7uF</text>
<text x="192.3" y="135">100nF</text>
<text x="199.9" y="135">100nF</text>
<text x="207.5" y="135">100nF</text>
<text x="215.2" y="135">100nF</text>
<text x="222.8" y="135">100nF</text>
<text x="230.4" y="135">100nF</text>
<text x="238" y="135">100nF</text>
<text x="245.6" y="135">100nF</text>
<text x="253.3" y="135">100nF</text>
<text x="262.1" y="135">100nF100nF</text>
<text x="148.3" y="141.6">BOOT0</text>
<text x="181.4" y="143.1">GND</text>
<text x="13.5" y="144.1">GND</text>
<text x="47.2" y="147.5">8MHz</text>
<text x="112.8" y="145.4">GND</text>
<text x="32.3" y="155.4">15pF</text>
<text x="67.1" y="155.5">PH1/HEXT_OUT</text>
<text x="114.8" y="154.1">VDD</text>
<text x="183.2" y="151.5">VDD</text>
<text x="197.4" y="151.6">VBAT</text>
<text x="211.1" y="151.5">VDD</text>
<text x="229.1" y="151.6">VDDA</text>
<text x="248" y="151.5">VDD</text>
<text x="267.7" y="151.7">VREF+</text>
<text x="39.1" y="161.9">PH1_E</text>
<text x="59" y="161.7">NC</text>
<text x="148.3" y="159.3">PB2/BOOT1</text>
<text x="209.8" y="159.3">0.5A,600</text>
<text x="221.5" y="159.3">@100Mhz</text>
<text x="247.1" y="159.6">0.5A,600</text>
<text x="258.8" y="159.6">@100Mhz</text>
<text x="113.3" y="163.2">GND</text>
<text x="201.2" y="165.5">100nF</text>
<text x="233.1" y="165.4">1uF</text>
<text x="240.6" y="165.5">100nF</text>
<text x="269.8" y="165.5">1uF</text>
<text x="277.4" y="165.5">100nF</text>
<text x="30.2" y="170.8">PC14_E</text>
<text x="52.6" y="170.6">NC</text>
<text x="143.3" y="173.3">NRST</text>
<text x="197.6" y="173.6">GND</text>
<text x="229.6" y="173.6">GND</text>
<text x="266.4" y="173.6">GND</text>
<text x="33.2" y="176.8">18pF</text>
<text x="67.1" y="177.1">PC14/LEXT_IN</text>
<text x="12.7" y="185">GND</text>
<text x="137.7" y="182">100nF</text>
<text x="32.6" y="189.7">18pF</text>
<text x="41.7" y="187.3">32.768kHz</text>
<text x="67.1" y="189.8">PC15/LEXT_OUT</text>
<text x="134.6" y="190.1">GND</text>
<text x="30.2" y="196.2">PC15_E</text>
<text x="52.6" y="196">NC</text>
</g>
<g font-size="1.7">
<text x="120.7" y="176">1</text>
<text x="126.7" y="176">3</text>
<text x="120.7" y="181.1">2</text>
<text x="126.7" y="181.1">4</text>
</g>
</svg>
